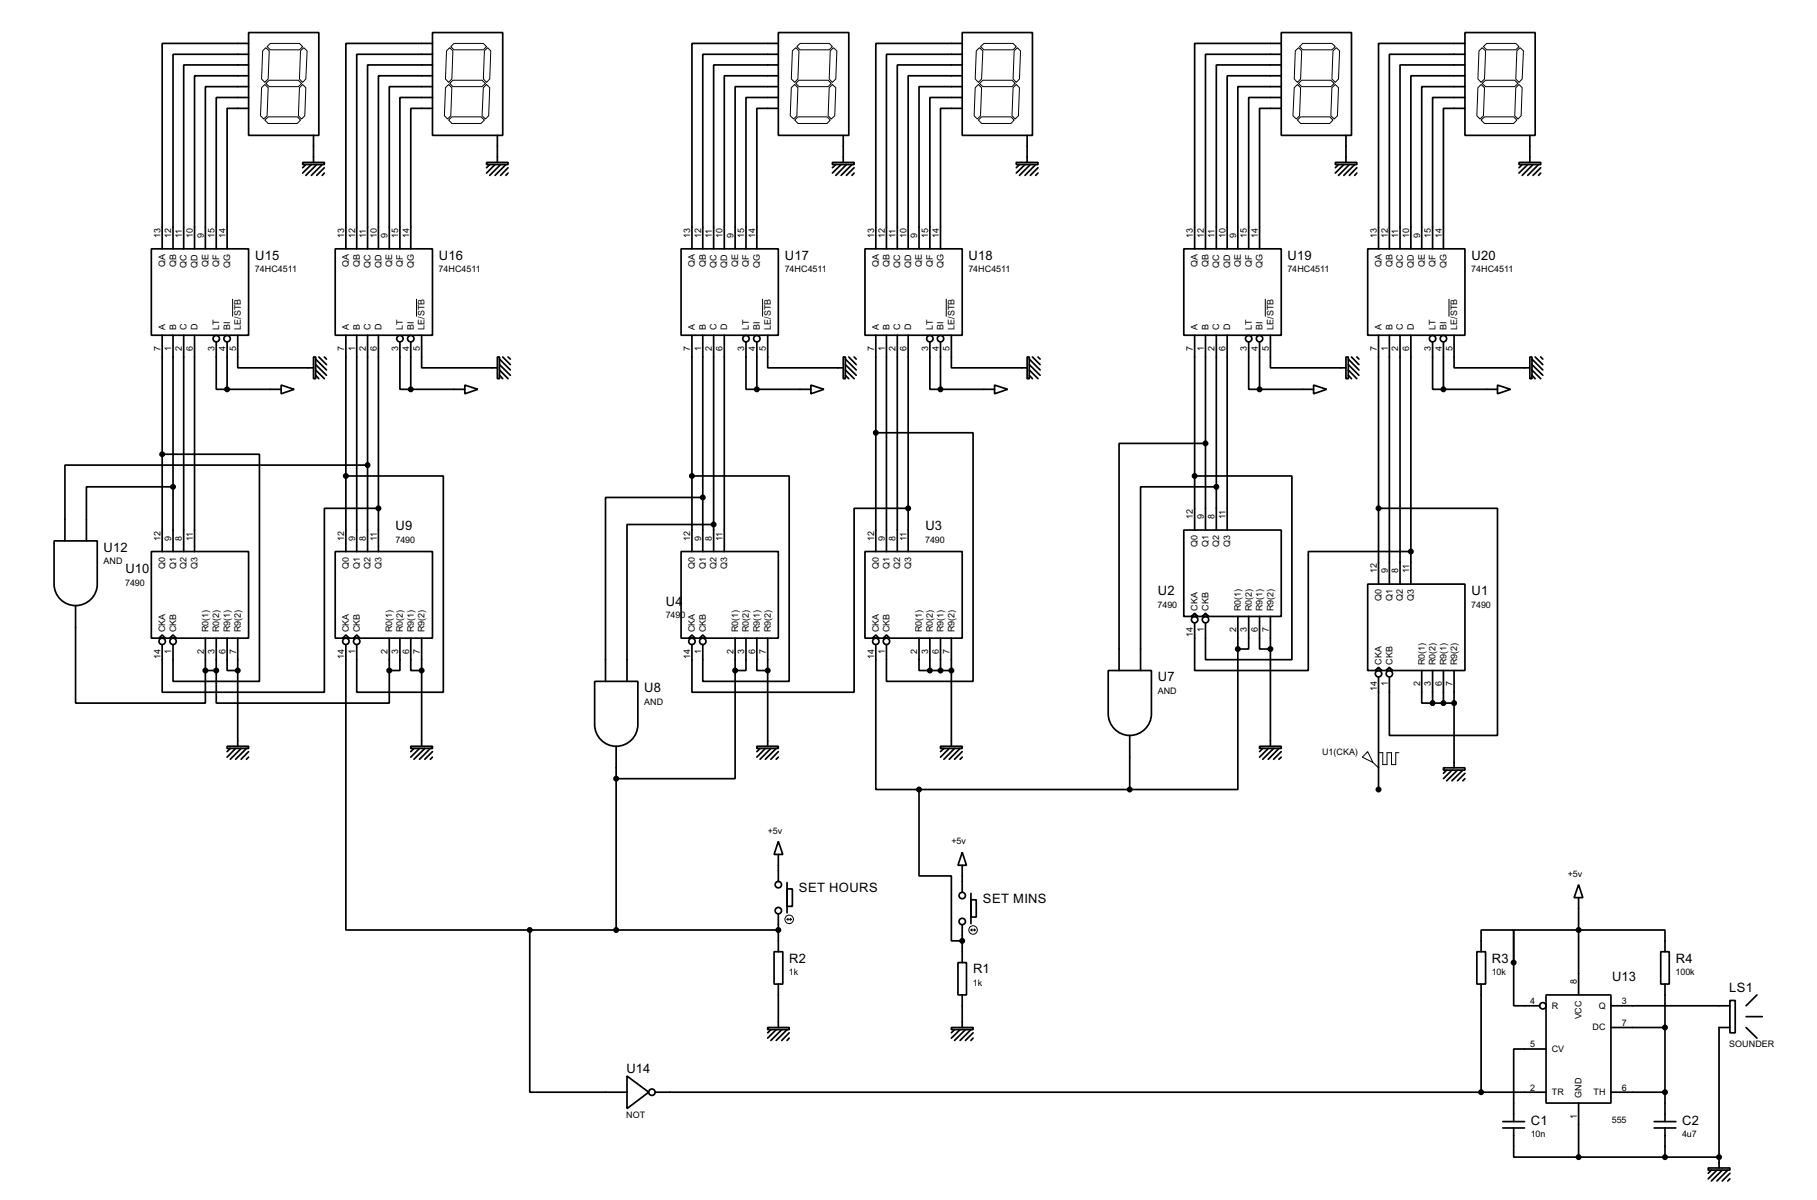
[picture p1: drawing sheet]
<svg xmlns="http://www.w3.org/2000/svg" width="427mm" height="282mm" viewBox="0 0 427 282" stroke-linecap="round" stroke-linejoin="round" font-family="sans-serif">
<g fill="none" stroke="#000" stroke-width=".4">
<path d="M58.4 7.7h16.5v24.1h-16.5zM58.4 10.2h-20.3v48.3M58.4 12.8h-17.7v45.7M58.4 15.3h-15.2v43.2M58.4 17.8h-12.7v40.7M101.6 7.7h16.5v24.1h-16.5zM101.6 10.2h-20.3v48.3M101.6 12.8h-17.8v45.7M101.6 15.3h-15.2v43.2M101.6 17.8h-12.7v40.7M182.9 7.7h16.5v24.1h-16.5zM182.9 10.2h-20.3v48.3"/>
<path d="M182.9 12.8h-17.8v45.7M182.9 15.3h-15.2v43.2M182.9 17.8h-12.7v40.7M226.1 7.7h16.5v24.1h-16.5zM226.1 10.2h-20.3v48.3M226.1 12.8h-17.8v45.7M226.1 15.3h-15.3v43.2M226.1 17.8h-12.7v40.7M301 7.7h16.5v24.1h-16.5zM301 10.2h-20.3v48.3M301 12.8h-17.8v45.7M301 15.3h-15.2v43.2"/>
<path d="M301 17.8h-12.7v40.7M344.2 7.7h16.5v24.1h-16.5zM344.2 10.2h-20.3v48.3M344.2 12.8h-17.8v45.7M344.2 15.3h-15.3v43.2M344.2 17.8h-12.7v40.7M58.4 20.4h-10.1v38.1M58.4 22.9h-7.6v35.6M58.4 25.5h-5v33M71.1 38.2h5.1v.5h-5.1zM71.9 38.7l-.8 .7M73.2 38.7l-2.1 2"/>
<path d="M73.7 31.8v6.4M74.4 38.7l-2.5 2.5M75.7 38.7l-2.5 2.5M76.2 39.4l-1.8 1.8M101.6 20.4h-10.1v38.1M101.6 22.9h-7.6v35.6M101.6 25.5h-5.1v33M114.3 38.2h5.1v.5h-5.1zM115.1 38.7l-.8 .7M116.3 38.7l-2 2M116.9 31.8v6.4M117.6 38.7l-2.5 2.5"/>
<path d="M118.9 38.7l-2.6 2.5M119.4 39.4l-1.8 1.8M182.9 20.4h-10.2v38.1M182.9 22.9h-7.6v35.6M182.9 25.5h-5.1v33M195.6 38.2h5.1v.5h-5.1zM196.4 38.7l-.8 .7M197.6 38.7l-2 2M198.1 31.8v6.4M198.9 38.7l-2.5 2.5M200.2 38.7l-2.6 2.5M200.7 39.4l-1.8 1.8"/>
<path d="M226.1 20.4h-10.2v38.1M226.1 22.9h-7.6v35.6M226.1 25.5h-5.1v33M238.8 38.2h5.1v.5h-5.1zM239.5 38.7l-.7 .7M240.8 38.7l-2 2M241.3 31.8v6.4M242.1 38.7l-2.6 2.5M243.3 38.7l-2.5 2.5M243.9 39.4l-1.8 1.8M301 20.4h-10.2v38.1M301 22.9h-7.6v35.6"/>
<path d="M301 25.5h-5.1v33M313.7 38.2h5.1v.5h-5.1zM314.5 38.7l-.8 .7M315.7 38.7l-2 2M316.2 31.8v6.4M317 38.7l-2.5 2.5M318.3 38.7l-2.6 2.5M318.8 39.4l-1.8 1.8M344.2 20.4h-10.2v38.1M344.2 22.9h-7.6v35.6M344.2 25.5h-5.1v33M356.9 38.2h5.1v.5h-5.1z"/>
<path d="M357.6 38.7l-.7 .7M358.9 38.7l-2 2M359.4 31.8v6.4M360.2 38.7l-2.6 2.5M361.5 38.7l-2.6 2.5M362 39.4l-1.8 1.8M35.6 58.5h22.8v20.3h-22.8zM76.2 40.7l-.5 .5M78.8 58.5h22.8v20.3h-22.8zM119.4 40.7l-.5 .5M160 58.5h22.9v20.3h-22.9zM200.7 40.7l-.5 .5"/>
<path d="M203.2 58.5h22.9v20.3h-22.9zM243.9 40.7l-.6 .5M278.1 58.5h22.9v20.3h-22.9zM318.8 40.7l-.5 .5M321.3 58.5h22.9v20.3h-22.9zM362 40.7l-.5 .5M38.1 78.8v50.8M40.7 78.8v50.8M43.2 78.8v50.8M45.7 78.8v50.8M55.9 78.8v7.6h17.8M81.3 78.8v50.8"/>
<path d="M83.8 78.8v50.8M86.4 78.8v50.8M88.9 78.8v50.8M99.1 78.8v7.6h17.8M162.6 78.8v50.8M165.1 78.8v50.8M167.7 78.8v50.8M170.2 78.8v50.8M180.4 78.8v7.6h17.7M205.8 78.8v50.8M208.3 78.8v50.8M210.8 78.8v50.8"/>
<path d="M213.4 78.8v50.8M223.5 78.8v7.6h17.8M280.7 78.8v45.7M283.2 78.8v45.7M285.8 78.8v45.7M288.3 78.8v45.7M298.5 78.8v7.6h17.7M323.9 78.8v58.4M326.4 78.8v58.4M328.9 78.8v58.4M331.5 78.8v58.4M341.6 78.8v7.6h17.8"/>
<path d="M50.8 80.3v11.2h2.6M53.4 91.5h12.7M53.4 80.3v11.2M66.1 90.5l3 1-3 1zM73.7 83.9h.5v5.1h-.5zM74.2 88.2l.7 .8M74.2 86.9l2 2.1M74.2 85.7l2.5 2.5M74.2 84.4l2.5 2.5M74.9 83.9l1.8 1.8M76.2 83.9l.5 .5M94 80.3v11.2h2.5"/>
<path d="M96.5 91.5h12.7M96.5 80.3v11.2M109.2 90.5l3.1 1-3.1 1zM116.9 83.9h.5v5.1h-.5zM117.4 88.2l.7 .8M117.4 86.9l2 2.1M117.4 85.7l2.5 2.5M117.4 84.4l2.5 2.5M118.1 83.9l1.8 1.8M119.4 83.9l.5 .5M175.3 80.3v11.2h2.5M177.8 91.5h12.7"/>
<path d="M177.8 80.3v11.2M190.5 90.5l3.1 1-3.1 1zM198.1 83.9h.5v5.1h-.5zM198.6 88.2l.8 .8M198.6 86.9l2.1 2.1M198.6 85.7l2.6 2.5M198.6 84.4l2.6 2.5M199.4 83.9l1.8 1.8M200.7 83.9l.5 .5M218.5 80.3v11.2h2.5M221 80.3v11.2M221 91.5h12.7"/>
<path d="M233.7 90.5l3 1-3 1zM241.3 83.9h.5v5.1h-.5zM241.8 88.2l.8 .8M241.8 86.9l2.1 2.1M241.8 85.7l2.6 2.5M241.8 84.4l2.6 2.5M242.6 83.9l1.8 1.8M243.9 83.9l.5 .5M293.4 80.3v11.2h2.5M295.9 91.5h12.7M295.9 80.3v11.2M308.6 90.5l3.1 1-3.1 1z"/>
<path d="M316.2 83.9h.6v5.1h-.6zM316.8 88.2l.7 .8M316.8 86.9l2 2.1M316.8 85.7l2.5 2.5M316.8 84.4l2.5 2.5M317.5 83.9l1.8 1.8M318.8 83.9l.5 .5M336.6 80.3v11.2h2.5M339.1 80.3v11.2M339.1 91.5h12.7M351.8 90.5l3.1 1-3.1 1zM359.4 83.9h.5v5.1h-.5z"/>
<path d="M359.9 88.2l.8 .8M359.9 86.9l2.1 2.1M359.9 85.7l2.6 2.5M359.9 84.4l2.6 2.5M360.7 83.9l1.8 1.8M362 83.9l.5 .5M38.1 106.7h22.9v53.4h-20.3v-8.7M40.7 114.4h-20.4v12.7M81.3 111.8h22.9v50.8h-20.4v-11.2M86.4 109.3h-71.1v17.8M88.9 119.4h-12.7v43.2h-38.1v-11.2M162.6 111.8h22.8v48.3h-20.3v-8.7"/>
<path d="M165.1 116.9h-22.8v43.2M205.8 101.7h22.8v58.4h-20.3v-8.7M213.4 119.4h-12.7v43.2h-38.1v-11.2M280.7 111.8h22.8v43.2h-20.3v-8.6M283.2 104.2h-20.3v53.3M285.8 114.4h-17.8v43.1M323.9 119.4h27.9v53.4h-25.4v-13.7M12.7 127.1h10.2v10.1a5.1 5.1 0 0 1-5.1 5.1 5.1 5.1 0 0 1-5.1-5.1zM35.6 129.6h22.8v20.3h-22.8zM78.8 129.6h22.8v20.3h-22.8zM160 129.6h22.9v20.3h-22.9zM167.7 123.2h-20.4v36.9"/>
<path d="M203.2 129.6h22.9v20.3h-22.9zM278.1 124.5h22.9v20.3h-22.9zM321.3 137.2h22.9v20.3h-22.9zM331.5 129.6h-24.1v27.9h-26.7v-11.1M17.8 142.3v22.9h30.5v-7.7M38.1 149.2l.8 .7h-1.5zM39.9 149.9l.8-.7 .7 .7zM48.3 157.5h2.5M48.3 149.9v7.6M50.8 157.5v7.7h40.7v-7.7M50.8 149.9v7.6M53.4 149.9v7.6h2.5"/>
<path d="M55.9 149.9v25.4M80.5 149.9l.8-.7 .8 .7zM81.3 151.4v67.1h43.2M83.8 149.2l.8 .7h-1.5zM91.5 149.9v7.6M94 149.9v7.6h-2.5M96.5 149.9v7.6h2.6M99.1 149.9v25.4M161.8 149.9l.8-.7 .7 .7zM164.4 149.9l.7-.7 .8 .7zM172.7 157.5v25.4h-27.9M172.7 149.9v7.6"/>
<path d="M175.3 149.9v7.6h-2.6M177.8 149.9v7.6h2.6M180.4 149.9v25.4M205 149.9l.8-.7 .7 .7zM205.8 151.4v34.1h10.1M207.5 149.9l.8-.7 .8 .7zM215.9 149.9v7.6h2.6M218.5 157.5h5M218.5 149.9v7.6M221 149.9v7.6M223.5 149.9v25.4M260.4 157.5h10.1v10.2a5.1 5.1 0 0 1-5.1 5.1 5.1 5.1 0 0 1-5-5.1z"/>
<path d="M280.7 144.1l.7 .7h-1.5zM283.2 144.1l.8 .7h-1.5zM290.8 152.5v33h-25.4M290.8 144.8v7.7M293.4 144.8v7.7h-2.6M295.9 144.8v7.7h2.6M298.5 144.8v30.5M323.1 157.5l.8-.7 .7 .7zM323.9 159.1v26.4M325.6 157.5l.8-.7 .8 .7zM334 157.5v7.7h2.6M336.6 157.5v7.7"/>
<path d="M339.1 157.5v7.7M341.6 157.5v22.9M53.4 175.3h5v.5h-5zM54.1 175.8l-.7 .8M55.4 175.8l-2 2.1M56.7 175.8l-2.6 2.6M57.9 175.8l-2.5 2.6M58.4 176.6l-1.7 1.8M58.4 177.9l-.5 .5M96.5 175.3h5.1v.5h-5.1zM97.3 175.8l-.8 .8M98.6 175.8l-2.1 2.1"/>
<path d="M99.8 175.8l-2.5 2.6M101.1 175.8l-2.5 2.6M101.6 176.6l-1.8 1.8M101.6 177.9l-.5 .5M139.7 160.1h10.2v10.1a5.1 5.1 0 0 1-5.1 5.1 5.1 5.1 0 0 1-5.1-5.1zM144.8 175.3v43.2M177.8 175.3h5.1v.5h-5.1zM178.6 175.8l-.8 .8M179.8 175.8l-2 2.1M181.1 175.8l-2.5 2.6M182.4 175.8l-2.6 2.6M182.9 176.6l-1.8 1.8"/>
<path d="M182.9 177.9l-.5 .5M221 175.3h5.1v.5h-5.1zM221.8 175.8l-.8 .8M223 175.8l-2 2.1M224.3 175.8l-2.5 2.6M225.6 175.8l-2.6 2.6M226.1 176.6l-1.8 1.8M226.1 177.9l-.5 .5M265.4 172.8v12.7M295.9 175.3h5.1v.5h-5.1zM296.7 175.8l-.8 .8M298 175.8l-2.1 2.1"/>
<path d="M299.2 175.8l-2.5 2.6M300.5 175.8l-2.5 2.6M301 176.6l-1.8 1.8M301 177.9l-.5 .5M336.6 165.2h5M182.9 197.7l1 3h-2zM215.9 185.5v20.3h7.6v15.2h2.6M215.9 185.5h49.5M339.1 180.4h5.1v.5h-5.1zM339.9 180.9l-.8 .8M341.1 180.9l-2 2M342.4 180.9l-2.5 2.5"/>
<path d="M343.7 180.9l-2.6 2.5M344.2 181.7l-1.8 1.7M344.2 182.9l-.5 .5M124.5 218.5v38.1h22.8M124.5 218.5h58.4M182.9 200.7v6.4M182.9 214.7v8.9M184.9 208.8h1.3v4.1h-1.3zM184.9 207.3v7.1M226.1 200.2l1 3.1h-2zM226.1 203.3v6.3M226.1 217.2v8.9"/>
<path d="M228.1 211.4h1.3v4h-1.3zM228.1 209.9v7.1M370.9 207.8l1 3.1h-2.1zM370.9 210.9v22.8M181.9 223.6h2v7.6h-2zM182.9 231.2v10.2M225.1 226.1h2v7.6h-2zM226.1 233.7v7.7M347 223.6h2v7.6h-2zM348 223.6v-5.1h7.6v7.6M348 231.2v25.4M355.6 226.1v10.2h6.1"/>
<path d="M363.2 233.7h15.3v25.4h-15.3zM378.5 236.3h27.9M390.2 223.6h2v7.6h-2zM391.2 223.6v-5.1h-35.6v7.6M391.2 231.2v32.3M406.4 235h1.3v7.6h-1.3zM410.2 238.8h3.8M412.8 233.7l-2.6 2.6M147.3 252.8l5.1 3.8-5.1 3.8zM153.9 256.6h209.3M180.4 241.4h5v.5h-5zM181.1 241.9l-.7 .7"/>
<path d="M182.4 241.9l-2 2M183.7 241.9l-2.6 2.5M184.9 241.9l-2.5 2.5M185.4 242.6l-1.7 1.8M185.4 243.9l-.5 .5M223.5 241.4h5.1v.5h-5.1zM224.3 241.9l-.8 .7M225.6 241.9l-2.1 2M226.8 241.9l-2.5 2.5M228.1 241.9l-2.5 2.5M228.6 242.6l-1.8 1.8M228.6 243.9l-.5 .5"/>
<path d="M363.2 246.4h-7.6v17.1M370.9 259.1v12.7M378.5 256.6h12.7M378.5 241.4h12.7M406.4 241.4h-2.5v33M410.2 241.4l2.6 2.5M353.1 265h5.1M353.1 263.5h5.1M355.6 265v6.8h15.3M370.9 271.8h33M388.6 265h5.1M388.6 263.5h5.1"/>
<path d="M391.2 265v6.8M401.3 274.4h5.1v.5h-5.1zM402.1 274.9l-.8 .7M403.4 274.9l-2.1 2M404.6 274.9l-2.5 2.5M405.9 274.9l-2.5 2.5M406.4 275.6l-1.8 1.8M406.4 276.9l-.5 .5"/>
<circle cx="50.8" cy="79.6" r=".75"/>
<circle cx="53.3" cy="79.6" r=".75"/>
<circle cx="93.9" cy="79.6" r=".75"/>
<circle cx="96.5" cy="79.6" r=".75"/>
<circle cx="175.2" cy="79.6" r=".75"/>
<circle cx="177.8" cy="79.6" r=".75"/>
<circle cx="218.4" cy="79.6" r=".75"/>
<circle cx="220.9" cy="79.6" r=".75"/>
<circle cx="293.3" cy="79.6" r=".75"/>
<circle cx="295.9" cy="79.6" r=".75"/>
<circle cx="336.5" cy="79.6" r=".75"/>
<circle cx="339.1" cy="79.6" r=".75"/>
<circle cx="38.1" cy="150.7" r=".75"/>
<circle cx="40.6" cy="150.7" r=".75"/>
<circle cx="81.2" cy="150.7" r=".75"/>
<circle cx="83.8" cy="150.7" r=".75"/>
<circle cx="162.5" cy="150.7" r=".75"/>
<circle cx="165.1" cy="150.7" r=".75"/>
<circle cx="205.7" cy="150.7" r=".75"/>
<circle cx="208.2" cy="150.7" r=".75"/>
<circle cx="280.6" cy="145.6" r=".75"/>
<circle cx="283.2" cy="145.6" r=".75"/>
<circle cx="323.8" cy="158.3" r=".75"/>
<circle cx="326.4" cy="158.3" r=".75"/>
<circle cx="182.8" cy="207.8" r=".75"/>
<circle cx="182.8" cy="213.9" r=".75"/>
<circle cx="226" cy="210.4" r=".75"/>
<circle cx="226" cy="216.5" r=".75"/>
<circle cx="362.4" cy="236.3" r=".75"/>
<circle cx="153.1" cy="256.6" r=".75"/>
</g>
<g fill="#000" stroke="#000" stroke-width=".4">
<circle cx="53.3" cy="91.5" r=".5"/>
<circle cx="96.5" cy="91.5" r=".5"/>
<circle cx="177.8" cy="91.5" r=".5"/>
<circle cx="220.9" cy="91.5" r=".5"/>
<circle cx="295.9" cy="91.5" r=".5"/>
<circle cx="339.1" cy="91.5" r=".5"/>
<circle cx="38.1" cy="106.7" r=".5"/>
<circle cx="40.6" cy="114.4" r=".5"/>
<circle cx="81.2" cy="111.8" r=".5"/>
<circle cx="86.3" cy="109.3" r=".5"/>
<circle cx="88.9" cy="119.4" r=".5"/>
<circle cx="162.5" cy="111.8" r=".5"/>
<circle cx="165.1" cy="116.9" r=".5"/>
<circle cx="205.7" cy="101.7" r=".5"/>
<circle cx="213.3" cy="119.4" r=".5"/>
<circle cx="280.6" cy="111.8" r=".5"/>
<circle cx="283.2" cy="104.2" r=".5"/>
<circle cx="285.7" cy="114.4" r=".5"/>
<circle cx="323.8" cy="119.4" r=".5"/>
<circle cx="167.6" cy="123.2" r=".5"/>
<circle cx="331.4" cy="129.6" r=".5"/>
<circle cx="48.2" cy="157.5" r=".5"/>
<circle cx="50.8" cy="157.5" r=".5"/>
<circle cx="55.8" cy="157.5" r=".5"/>
<circle cx="91.4" cy="157.5" r=".5"/>
<circle cx="99" cy="157.5" r=".5"/>
<circle cx="172.7" cy="157.5" r=".5"/>
<circle cx="180.3" cy="157.5" r=".5"/>
<circle cx="218.4" cy="157.5" r=".5"/>
<circle cx="220.9" cy="157.5" r=".5"/>
<circle cx="223.5" cy="157.5" r=".5"/>
<circle cx="290.8" cy="152.5" r=".5"/>
<circle cx="298.4" cy="152.5" r=".5"/>
<circle cx="336.5" cy="165.2" r=".5"/>
<circle cx="339.1" cy="165.2" r=".5"/>
<circle cx="341.6" cy="165.2" r=".5"/>
<circle cx="144.7" cy="182.9" r=".5"/>
<circle cx="215.9" cy="185.5" r=".5"/>
<circle cx="265.4" cy="185.5" r=".5"/>
<circle cx="323.8" cy="185.5" r=".5"/>
<circle cx="124.4" cy="218.5" r=".5"/>
<circle cx="144.7" cy="218.5" r=".5"/>
<circle cx="182.8" cy="218.5" r=".5"/>
<circle cx="370.8" cy="218.5" r=".5"/>
<circle cx="226" cy="221" r=".5"/>
<circle cx="355.6" cy="226.1" r=".5"/>
<circle cx="347.9" cy="256.6" r=".5"/>
<circle cx="391.1" cy="241.4" r=".5"/>
<circle cx="391.1" cy="256.6" r=".5"/>
<circle cx="370.8" cy="271.8" r=".5"/>
<circle cx="391.1" cy="271.8" r=".5"/>
<circle cx="403.8" cy="271.8" r=".5"/>
</g>
<g fill="none" stroke="#000" stroke-width=".23">
<path d="M61.7 12l.8-.8 .8 .8-.3 6.6-.8 .8-.7-.8zM62.5 19.6l.8-.7h6.8l.8 .7-.8 .8h-6.8zM62.8 11l.7-.8h6.9l.7 .8-.7 .7h-6.9zM70.6 12l.8-.8 .8 .8-.3 6.6-.8 .8-.7-.8zM104.9 12l.8-.8 .7 .8-.2 6.6-.8 .8-.7-.8zM105.7 19.6l.7-.7h6.9l.8 .7-.8 .8h-6.9zM105.9 11l.8-.8h6.9l.7 .8-.7 .7h-6.9zM113.8 12l.8-.8 .7 .8-.2 6.6-.8 .8-.7-.8zM186.2 12l.8-.8 .7 .8-.2 6.6-.8 .8-.8-.8zM187 19.6l.7-.7h6.9l.7 .7-.7 .8h-6.9zM188 10.2h6.8l.8 .8-.8 .7h-6.8l-.8-.7zM195.1 12l.7-.8 .8 .8-.2 6.6-.8 .8-.8-.8z"/>
<path d="M229.9 19.9l.7 .7-.2 6.6-.8 .8-.7-.8 .2-6.6zM230.1 19.6l.8-.7h6.9l.7 .7-.7 .8h-6.9zM230.1 11.2l.8 .8-.3 6.6-.7 .8-.8-.8 .3-6.6zM230.4 11l.8-.8h6.8l.8 .8-.8 .7h-6.8zM238.3 12l.7-.8 .8 .8-.3 6.6-.7 .8-.8-.8zM304.3 12l.8-.8 .7 .8-.2 6.6-.8 .8-.7-.8zM305.1 19.6l.7-.7h6.9l.8 .7-.8 .8h-6.9zM305.3 11l.8-.8h6.8l.8 .8-.8 .7h-6.8zM313.2 12l.8-.8 .7 .8-.2 6.6-.8 .8-.8-.8zM347.5 12l.7-.8 .8 .8-.2 6.6-.8 .8-.8-.8zM348.2 19.6l.8-.7h6.9l.7 .7-.7 .8h-6.9zM348.5 11l.8-.8h6.8l.8 .8-.8 .7h-6.8z"/>
<path d="M356.4 12l.7-.8 .8 .8-.3 6.6-.7 .8-.8-.8zM61.5 20.6l.7-.7 .8 .7-.2 6.6-.8 .8-.8-.8zM62.2 28.2l.8-.7h6.9l.7 .7-.7 .8h-6.9zM70.4 20.6l.7-.7 .8 .7-.3 6.6-.7 .8-.8-.8zM104.7 20.6l.7-.7 .8 .7-.3 6.6-.7 .8-.8-.8zM105.4 28.2l.8-.7h6.8l.8 .7-.8 .8h-6.8zM113.6 20.6l.7-.7 .8 .7-.3 6.6-.7 .8-.8-.8zM185.9 20.6l.8-.7 .8 .7-.3 6.6-.7 .8-.8-.8zM186.7 28.2l.8-.7h6.8l.8 .7-.8 .8h-6.8zM194.8 20.6l.8-.7 .8 .7-.3 6.6-.8 .8-.7-.8zM229.9 28.2l.7-.7h6.9l.8 .7-.8 .8h-6.9zM238 20.6l.8-.7 .7 .7-.2 6.6-.8 .8-.7-.8z"/>
<path d="M304.1 20.6l.7-.7 .8 .7-.3 6.6-.7 .8-.8-.8zM304.8 28.2l.8-.7h6.8l.8 .7-.8 .8h-6.8zM312.9 20.6l.8-.7 .8 .7-.3 6.6-.7 .8-.8-.8zM347.2 20.6l.8-.7 .8 .7-.3 6.6-.8 .8-.7-.8zM348 28.2l.8-.7h6.8l.8 .7-.8 .8h-6.8zM356.1 20.6l.8-.7 .7 .7-.2 6.6-.8 .8-.7-.8zM54.7 70.2v4.2M97.9 70.2v4.2M179.2 70.2v4.1M222.3 70.2v4.2M297.3 70.2v4.1M340.4 70.2v4.1"/>
<path d="M321.3 176.6l1.3 2.5-2.5-1.2zM322.6 179.1l1.3 1.3M323.9 176.8h1v2.8h1v-2.8h1v2.8h1v-2.8h.8M184.9 216h1M184.9 216l.3 .2M185.2 215.7l-.3 .3M185.7 215.7l.2 .3M185.9 216l-.2 .2M228.1 218.5h1M228.1 218.5l.3 .2M228.4 218.2l-.3 .3M228.9 218.2l.2 .3"/>
<path d="M229.1 218.5l-.2 .2"/>
<circle cx="185.4" cy="216" r="1"/>
<circle cx="228.6" cy="218.5" r="1"/>
</g>
<g font-size="3.4">
<text x="60" y="61">U15</text>
<text x="103.1" y="61">U16</text>
<text x="184.4" y="61">U17</text>
<text x="227.6" y="61">U18</text>
<text x="302.5" y="61">U19</text>
<text x="345.7" y="61">U20</text>
<text x="93" y="124.5">U9</text>
<text x="217.4" y="124.5">U3</text>
<text x="24.4" y="129.6">U12</text>
<text x="29.5" y="134.7">U10</text>
<text x="156.5" y="142.3">U4</text>
<text x="272" y="139.8">U2</text>
<text x="345.7" y="139.8">U1</text>
<text x="272" y="160.1">U7</text>
<text x="151.4" y="162.6">U8</text>
<text x="187.7" y="209.6">SET HOURS</text>
<text x="230.9" y="212.2">SET MINS</text>
<text x="185.4" y="226.1">R2</text>
<text x="350.5" y="226.1">R3</text>
<text x="393.7" y="226.1">R4</text>
<text x="228.6" y="228.7">R1</text>
<text x="378.7" y="230.4">U13</text>
<text x="406.3" y="232.9">LS1</text>
<text x="147.2" y="252">U14</text>
<text x="359.7" y="264.2">C1</text>
<text x="395.2" y="264.2">C2</text>
</g>
<g font-size="2.4">
<text x="37.7" y="55.9" transform="rotate(-90 37.7 55.9)">13</text>
<text x="40.3" y="55.9" transform="rotate(-90 40.3 55.9)">12</text>
<text x="42.8" y="55.9" transform="rotate(-90 42.8 55.9)">11</text>
<text x="45.3" y="55.9" transform="rotate(-90 45.3 55.9)">10</text>
<text x="47.9" y="55.9" transform="rotate(-90 47.9 55.9)">9</text>
<text x="50.4" y="55.9" transform="rotate(-90 50.4 55.9)">15</text>
<text x="52.9" y="55.9" transform="rotate(-90 52.9 55.9)">14</text>
<text x="80.9" y="55.9" transform="rotate(-90 80.9 55.9)">13</text>
<text x="83.4" y="55.9" transform="rotate(-90 83.4 55.9)">12</text>
<text x="86" y="55.9" transform="rotate(-90 86 55.9)">11</text>
<text x="88.5" y="55.9" transform="rotate(-90 88.5 55.9)">10</text>
<text x="91" y="55.9" transform="rotate(-90 91 55.9)">9</text>
<text x="93.5" y="55.9" transform="rotate(-90 93.5 55.9)">15</text>
<text x="96.1" y="55.9" transform="rotate(-90 96.1 55.9)">14</text>
<text x="162.2" y="55.9" transform="rotate(-90 162.2 55.9)">13</text>
<text x="164.7" y="55.9" transform="rotate(-90 164.7 55.9)">12</text>
<text x="167.3" y="55.9" transform="rotate(-90 167.3 55.9)">11</text>
<text x="169.8" y="55.9" transform="rotate(-90 169.8 55.9)">10</text>
<text x="172.3" y="55.9" transform="rotate(-90 172.3 55.9)">9</text>
<text x="174.9" y="55.9" transform="rotate(-90 174.9 55.9)">15</text>
<text x="177.4" y="55.9" transform="rotate(-90 177.4 55.9)">14</text>
<text x="205.3" y="55.9" transform="rotate(-90 205.3 55.9)">13</text>
<text x="207.9" y="55.9" transform="rotate(-90 207.9 55.9)">12</text>
<text x="210.4" y="55.9" transform="rotate(-90 210.4 55.9)">11</text>
<text x="213" y="55.9" transform="rotate(-90 213 55.9)">10</text>
<text x="215.5" y="55.9" transform="rotate(-90 215.5 55.9)">9</text>
<text x="218" y="55.9" transform="rotate(-90 218 55.9)">15</text>
<text x="220.6" y="55.9" transform="rotate(-90 220.6 55.9)">14</text>
<text x="280.2" y="55.9" transform="rotate(-90 280.2 55.9)">13</text>
<text x="282.8" y="55.9" transform="rotate(-90 282.8 55.9)">12</text>
<text x="285.4" y="55.9" transform="rotate(-90 285.4 55.9)">11</text>
<text x="287.9" y="55.9" transform="rotate(-90 287.9 55.9)">10</text>
<text x="290.4" y="55.9" transform="rotate(-90 290.4 55.9)">9</text>
<text x="292.9" y="55.9" transform="rotate(-90 292.9 55.9)">15</text>
<text x="295.5" y="55.9" transform="rotate(-90 295.5 55.9)">14</text>
<text x="323.5" y="55.9" transform="rotate(-90 323.5 55.9)">13</text>
<text x="326" y="55.9" transform="rotate(-90 326 55.9)">12</text>
<text x="328.5" y="55.9" transform="rotate(-90 328.5 55.9)">11</text>
<text x="331.1" y="55.9" transform="rotate(-90 331.1 55.9)">10</text>
<text x="333.6" y="55.9" transform="rotate(-90 333.6 55.9)">9</text>
<text x="336.2" y="55.9" transform="rotate(-90 336.2 55.9)">15</text>
<text x="338.7" y="55.9" transform="rotate(-90 338.7 55.9)">14</text>
<text x="38.8" y="62.7" transform="rotate(-90 38.8 62.7)">QA</text>
<text x="41.4" y="62.7" transform="rotate(-90 41.4 62.7)">QB</text>
<text x="43.9" y="62.9" transform="rotate(-90 43.9 62.9)">QC</text>
<text x="46.4" y="62.9" transform="rotate(-90 46.4 62.9)">QD</text>
<text x="49" y="62.7" transform="rotate(-90 49 62.7)">QE</text>
<text x="51.5" y="62.6" transform="rotate(-90 51.5 62.6)">QF</text>
<text x="54.1" y="63" transform="rotate(-90 54.1 63)">QG</text>
<text x="59.9" y="64">74HC4511</text>
<text x="82" y="62.7" transform="rotate(-90 82 62.7)">QA</text>
<text x="84.5" y="62.7" transform="rotate(-90 84.5 62.7)">QB</text>
<text x="87.1" y="62.9" transform="rotate(-90 87.1 62.9)">QC</text>
<text x="89.6" y="62.9" transform="rotate(-90 89.6 62.9)">QD</text>
<text x="92.2" y="62.7" transform="rotate(-90 92.2 62.7)">QE</text>
<text x="94.7" y="62.6" transform="rotate(-90 94.7 62.6)">QF</text>
<text x="97.2" y="63" transform="rotate(-90 97.2 63)">QG</text>
<text x="103.1" y="64">74HC4511</text>
<text x="163.3" y="62.7" transform="rotate(-90 163.3 62.7)">QA</text>
<text x="165.8" y="62.7" transform="rotate(-90 165.8 62.7)">QB</text>
<text x="168.4" y="62.9" transform="rotate(-90 168.4 62.9)">QC</text>
<text x="170.9" y="62.9" transform="rotate(-90 170.9 62.9)">QD</text>
<text x="173.4" y="62.7" transform="rotate(-90 173.4 62.7)">QE</text>
<text x="176" y="62.6" transform="rotate(-90 176 62.6)">QF</text>
<text x="178.5" y="63" transform="rotate(-90 178.5 63)">QG</text>
<text x="184.4" y="64">74HC4511</text>
<text x="206.5" y="62.7" transform="rotate(-90 206.5 62.7)">QA</text>
<text x="209" y="62.7" transform="rotate(-90 209 62.7)">QB</text>
<text x="211.5" y="62.9" transform="rotate(-90 211.5 62.9)">QC</text>
<text x="214.1" y="62.9" transform="rotate(-90 214.1 62.9)">QD</text>
<text x="216.6" y="62.7" transform="rotate(-90 216.6 62.7)">QE</text>
<text x="219.2" y="62.6" transform="rotate(-90 219.2 62.6)">QF</text>
<text x="221.7" y="63" transform="rotate(-90 221.7 63)">QG</text>
<text x="227.5" y="64">74HC4511</text>
<text x="281.4" y="62.7" transform="rotate(-90 281.4 62.7)">QA</text>
<text x="283.9" y="62.7" transform="rotate(-90 283.9 62.7)">QB</text>
<text x="286.5" y="62.9" transform="rotate(-90 286.5 62.9)">QC</text>
<text x="289" y="62.9" transform="rotate(-90 289 62.9)">QD</text>
<text x="291.5" y="62.7" transform="rotate(-90 291.5 62.7)">QE</text>
<text x="294.1" y="62.6" transform="rotate(-90 294.1 62.6)">QF</text>
<text x="296.6" y="63" transform="rotate(-90 296.6 63)">QG</text>
<text x="302.5" y="64">74HC4511</text>
<text x="324.6" y="62.7" transform="rotate(-90 324.6 62.7)">QA</text>
<text x="327.1" y="62.7" transform="rotate(-90 327.1 62.7)">QB</text>
<text x="329.6" y="62.9" transform="rotate(-90 329.6 62.9)">QC</text>
<text x="332.2" y="62.9" transform="rotate(-90 332.2 62.9)">QD</text>
<text x="334.7" y="62.7" transform="rotate(-90 334.7 62.7)">QE</text>
<text x="337.3" y="62.6" transform="rotate(-90 337.3 62.6)">QF</text>
<text x="339.8" y="63" transform="rotate(-90 339.8 63)">QG</text>
<text x="345.7" y="64">74HC4511</text>
<text x="38.8" y="77.5" transform="rotate(-90 38.8 77.5)">A</text>
<text x="41.4" y="77.5" transform="rotate(-90 41.4 77.5)">B</text>
<text x="43.8" y="77.5" transform="rotate(-90 43.8 77.5)">C</text>
<text x="46.4" y="77.5" transform="rotate(-90 46.4 77.5)">D</text>
<text x="51.5" y="77.5" transform="rotate(-90 51.5 77.5)">LT</text>
<text x="54.1" y="77.5" transform="rotate(-90 54.1 77.5)">BI</text>
<text x="56.5" y="77.5" transform="rotate(-90 56.5 77.5)">LE/STB</text>
<text x="82" y="77.5" transform="rotate(-90 82 77.5)">A</text>
<text x="84.5" y="77.5" transform="rotate(-90 84.5 77.5)">B</text>
<text x="87" y="77.5" transform="rotate(-90 87 77.5)">C</text>
<text x="89.6" y="77.5" transform="rotate(-90 89.6 77.5)">D</text>
<text x="94.7" y="77.5" transform="rotate(-90 94.7 77.5)">LT</text>
<text x="97.2" y="77.5" transform="rotate(-90 97.2 77.5)">BI</text>
<text x="99.8" y="77.5" transform="rotate(-90 99.8 77.5)">LE/STB</text>
<text x="163.3" y="77.5" transform="rotate(-90 163.3 77.5)">A</text>
<text x="165.8" y="77.5" transform="rotate(-90 165.8 77.5)">B</text>
<text x="168.3" y="77.5" transform="rotate(-90 168.3 77.5)">C</text>
<text x="170.9" y="77.5" transform="rotate(-90 170.9 77.5)">D</text>
<text x="176" y="77.5" transform="rotate(-90 176 77.5)">LT</text>
<text x="178.5" y="77.5" transform="rotate(-90 178.5 77.5)">BI</text>
<text x="181.1" y="77.5" transform="rotate(-90 181.1 77.5)">LE/STB</text>
<text x="206.5" y="77.5" transform="rotate(-90 206.5 77.5)">A</text>
<text x="209" y="77.5" transform="rotate(-90 209 77.5)">B</text>
<text x="211.5" y="77.5" transform="rotate(-90 211.5 77.5)">C</text>
<text x="214.1" y="77.5" transform="rotate(-90 214.1 77.5)">D</text>
<text x="219.2" y="77.5" transform="rotate(-90 219.2 77.5)">LT</text>
<text x="221.7" y="77.5" transform="rotate(-90 221.7 77.5)">BI</text>
<text x="224.2" y="77.5" transform="rotate(-90 224.2 77.5)">LE/STB</text>
<text x="281.4" y="77.5" transform="rotate(-90 281.4 77.5)">A</text>
<text x="283.9" y="77.5" transform="rotate(-90 283.9 77.5)">B</text>
<text x="286.5" y="77.5" transform="rotate(-90 286.5 77.5)">C</text>
<text x="289" y="77.5" transform="rotate(-90 289 77.5)">D</text>
<text x="294.1" y="77.5" transform="rotate(-90 294.1 77.5)">LT</text>
<text x="296.6" y="77.5" transform="rotate(-90 296.6 77.5)">BI</text>
<text x="299.2" y="77.5" transform="rotate(-90 299.2 77.5)">LE/STB</text>
<text x="324.6" y="77.5" transform="rotate(-90 324.6 77.5)">A</text>
<text x="327.1" y="77.5" transform="rotate(-90 327.1 77.5)">B</text>
<text x="329.6" y="77.5" transform="rotate(-90 329.6 77.5)">C</text>
<text x="332.2" y="77.5" transform="rotate(-90 332.2 77.5)">D</text>
<text x="337.3" y="77.5" transform="rotate(-90 337.3 77.5)">LT</text>
<text x="339.8" y="77.5" transform="rotate(-90 339.8 77.5)">BI</text>
<text x="342.3" y="77.5" transform="rotate(-90 342.3 77.5)">LE/STB</text>
<text x="37.7" y="82.5" transform="rotate(-90 37.7 82.5)">7</text>
<text x="40.3" y="82.5" transform="rotate(-90 40.3 82.5)">1</text>
<text x="42.8" y="82.5" transform="rotate(-90 42.8 82.5)">2</text>
<text x="45.3" y="82.5" transform="rotate(-90 45.3 82.5)">6</text>
<text x="50.4" y="82.5" transform="rotate(-90 50.4 82.5)">3</text>
<text x="53" y="82.5" transform="rotate(-90 53 82.5)">4</text>
<text x="55.5" y="82.5" transform="rotate(-90 55.5 82.5)">5</text>
<text x="80.9" y="82.5" transform="rotate(-90 80.9 82.5)">7</text>
<text x="83.4" y="82.5" transform="rotate(-90 83.4 82.5)">1</text>
<text x="86" y="82.5" transform="rotate(-90 86 82.5)">2</text>
<text x="88.5" y="82.5" transform="rotate(-90 88.5 82.5)">6</text>
<text x="93.6" y="82.5" transform="rotate(-90 93.6 82.5)">3</text>
<text x="96.1" y="82.5" transform="rotate(-90 96.1 82.5)">4</text>
<text x="98.7" y="82.5" transform="rotate(-90 98.7 82.5)">5</text>
<text x="162.2" y="82.5" transform="rotate(-90 162.2 82.5)">7</text>
<text x="164.7" y="82.5" transform="rotate(-90 164.7 82.5)">1</text>
<text x="167.3" y="82.5" transform="rotate(-90 167.3 82.5)">2</text>
<text x="169.8" y="82.5" transform="rotate(-90 169.8 82.5)">6</text>
<text x="174.9" y="82.5" transform="rotate(-90 174.9 82.5)">3</text>
<text x="177.4" y="82.5" transform="rotate(-90 177.4 82.5)">4</text>
<text x="180" y="82.5" transform="rotate(-90 180 82.5)">5</text>
<text x="205.3" y="82.4" transform="rotate(-90 205.3 82.4)">7</text>
<text x="207.9" y="82.5" transform="rotate(-90 207.9 82.5)">1</text>
<text x="210.4" y="82.5" transform="rotate(-90 210.4 82.5)">2</text>
<text x="213" y="82.5" transform="rotate(-90 213 82.5)">6</text>
<text x="218" y="82.4" transform="rotate(-90 218 82.4)">3</text>
<text x="220.6" y="82.5" transform="rotate(-90 220.6 82.5)">4</text>
<text x="223.1" y="82.5" transform="rotate(-90 223.1 82.5)">5</text>
<text x="280.3" y="82.4" transform="rotate(-90 280.3 82.4)">7</text>
<text x="282.8" y="82.5" transform="rotate(-90 282.8 82.5)">1</text>
<text x="285.4" y="82.5" transform="rotate(-90 285.4 82.5)">2</text>
<text x="287.9" y="82.4" transform="rotate(-90 287.9 82.4)">6</text>
<text x="293" y="82.4" transform="rotate(-90 293 82.4)">3</text>
<text x="295.5" y="82.5" transform="rotate(-90 295.5 82.5)">4</text>
<text x="298.1" y="82.5" transform="rotate(-90 298.1 82.5)">5</text>
<text x="323.5" y="82.5" transform="rotate(-90 323.5 82.5)">7</text>
<text x="326" y="82.4" transform="rotate(-90 326 82.4)">1</text>
<text x="328.5" y="82.5" transform="rotate(-90 328.5 82.5)">2</text>
<text x="331.1" y="82.5" transform="rotate(-90 331.1 82.5)">6</text>
<text x="336.2" y="82.5" transform="rotate(-90 336.2 82.5)">3</text>
<text x="338.7" y="82.4" transform="rotate(-90 338.7 82.4)">4</text>
<text x="341.2" y="82.5" transform="rotate(-90 341.2 82.5)">5</text>
<text x="280.3" y="122" transform="rotate(-90 280.3 122)">12</text>
<text x="282.8" y="122" transform="rotate(-90 282.8 122)">9</text>
<text x="285.4" y="122" transform="rotate(-90 285.4 122)">8</text>
<text x="287.9" y="121.9" transform="rotate(-90 287.9 121.9)">11</text>
<text x="37.7" y="127.1" transform="rotate(-90 37.7 127.1)">12</text>
<text x="40.3" y="127.1" transform="rotate(-90 40.3 127.1)">9</text>
<text x="42.8" y="127" transform="rotate(-90 42.8 127)">8</text>
<text x="45.3" y="127.1" transform="rotate(-90 45.3 127.1)">11</text>
<text x="80.9" y="127.1" transform="rotate(-90 80.9 127.1)">12</text>
<text x="83.4" y="127.1" transform="rotate(-90 83.4 127.1)">9</text>
<text x="86" y="127" transform="rotate(-90 86 127)">8</text>
<text x="88.5" y="127" transform="rotate(-90 88.5 127)">11</text>
<text x="92.9" y="127.5">7490</text>
<text x="162.2" y="127" transform="rotate(-90 162.2 127)">12</text>
<text x="164.7" y="127.1" transform="rotate(-90 164.7 127.1)">9</text>
<text x="167.3" y="127.1" transform="rotate(-90 167.3 127.1)">8</text>
<text x="169.8" y="127.1" transform="rotate(-90 169.8 127.1)">11</text>
<text x="205.4" y="127" transform="rotate(-90 205.4 127)">12</text>
<text x="207.9" y="127" transform="rotate(-90 207.9 127)">9</text>
<text x="210.4" y="127" transform="rotate(-90 210.4 127)">8</text>
<text x="213" y="127.1" transform="rotate(-90 213 127.1)">11</text>
<text x="217.4" y="127.5">7490</text>
<text x="281.4" y="128.5" transform="rotate(-90 281.4 128.5)">Q0</text>
<text x="283.9" y="128.5" transform="rotate(-90 283.9 128.5)">Q1</text>
<text x="286.5" y="128.5" transform="rotate(-90 286.5 128.5)">Q2</text>
<text x="289" y="128.5" transform="rotate(-90 289 128.5)">Q3</text>
<text x="24.3" y="132.6">AND</text>
<text x="29.4" y="137.6">7490</text>
<text x="38.8" y="133.6" transform="rotate(-90 38.8 133.6)">Q0</text>
<text x="41.3" y="133.6" transform="rotate(-90 41.3 133.6)">Q1</text>
<text x="43.8" y="133.6" transform="rotate(-90 43.8 133.6)">Q2</text>
<text x="46.4" y="133.6" transform="rotate(-90 46.4 133.6)">Q3</text>
<text x="81.9" y="133.6" transform="rotate(-90 81.9 133.6)">Q0</text>
<text x="84.5" y="133.6" transform="rotate(-90 84.5 133.6)">Q1</text>
<text x="87" y="133.6" transform="rotate(-90 87 133.6)">Q2</text>
<text x="89.6" y="133.6" transform="rotate(-90 89.6 133.6)">Q3</text>
<text x="163.3" y="133.6" transform="rotate(-90 163.3 133.6)">Q0</text>
<text x="165.8" y="133.6" transform="rotate(-90 165.8 133.6)">Q1</text>
<text x="168.4" y="133.6" transform="rotate(-90 168.4 133.6)">Q2</text>
<text x="170.9" y="133.6" transform="rotate(-90 170.9 133.6)">Q3</text>
<text x="206.5" y="133.6" transform="rotate(-90 206.5 133.6)">Q0</text>
<text x="208.9" y="133.6" transform="rotate(-90 208.9 133.6)">Q1</text>
<text x="211.5" y="133.6" transform="rotate(-90 211.5 133.6)">Q2</text>
<text x="214.1" y="133.6" transform="rotate(-90 214.1 133.6)">Q3</text>
<text x="323.5" y="134.7" transform="rotate(-90 323.5 134.7)">12</text>
<text x="326" y="134.6" transform="rotate(-90 326 134.6)">9</text>
<text x="328.5" y="134.7" transform="rotate(-90 328.5 134.7)">8</text>
<text x="331.1" y="134.7" transform="rotate(-90 331.1 134.7)">11</text>
<text x="272" y="142.7">7490</text>
<text x="281.4" y="143.5" transform="rotate(-90 281.4 143.5)">CKA</text>
<text x="283.9" y="143.5" transform="rotate(-90 283.9 143.5)">CKB</text>
<text x="291.5" y="143.5" transform="rotate(-90 291.5 143.5)">R0(1)</text>
<text x="294.1" y="143.5" transform="rotate(-90 294.1 143.5)">R0(2)</text>
<text x="296.6" y="143.5" transform="rotate(-90 296.6 143.5)">R9(1)</text>
<text x="299.2" y="143.5" transform="rotate(-90 299.2 143.5)">R9(2)</text>
<text x="324.6" y="141.2" transform="rotate(-90 324.6 141.2)">Q0</text>
<text x="327.1" y="141.2" transform="rotate(-90 327.1 141.2)">Q1</text>
<text x="329.6" y="141.2" transform="rotate(-90 329.6 141.2)">Q2</text>
<text x="332.2" y="141.2" transform="rotate(-90 332.2 141.2)">Q3</text>
<text x="345.7" y="142.7">7490</text>
<text x="38.8" y="148.6" transform="rotate(-90 38.8 148.6)">CKA</text>
<text x="41.3" y="148.6" transform="rotate(-90 41.3 148.6)">CKB</text>
<text x="49" y="148.6" transform="rotate(-90 49 148.6)">R0(1)</text>
<text x="51.5" y="148.6" transform="rotate(-90 51.5 148.6)">R0(2)</text>
<text x="54.1" y="148.6" transform="rotate(-90 54.1 148.6)">R9(1)</text>
<text x="56.6" y="148.6" transform="rotate(-90 56.6 148.6)">R9(2)</text>
<text x="82" y="148.6" transform="rotate(-90 82 148.6)">CKA</text>
<text x="84.5" y="148.6" transform="rotate(-90 84.5 148.6)">CKB</text>
<text x="92.1" y="148.6" transform="rotate(-90 92.1 148.6)">R0(1)</text>
<text x="94.7" y="148.6" transform="rotate(-90 94.7 148.6)">R0(2)</text>
<text x="97.2" y="148.6" transform="rotate(-90 97.2 148.6)">R9(1)</text>
<text x="99.8" y="148.6" transform="rotate(-90 99.8 148.6)">R9(2)</text>
<text x="156.4" y="145.3">7490</text>
<text x="163.3" y="148.6" transform="rotate(-90 163.3 148.6)">CKA</text>
<text x="165.8" y="148.6" transform="rotate(-90 165.8 148.6)">CKB</text>
<text x="173.4" y="148.6" transform="rotate(-90 173.4 148.6)">R0(1)</text>
<text x="176" y="148.6" transform="rotate(-90 176 148.6)">R0(2)</text>
<text x="178.5" y="148.6" transform="rotate(-90 178.5 148.6)">R9(1)</text>
<text x="181.1" y="148.6" transform="rotate(-90 181.1 148.6)">R9(2)</text>
<text x="206.5" y="148.6" transform="rotate(-90 206.5 148.6)">CKA</text>
<text x="209" y="148.6" transform="rotate(-90 209 148.6)">CKB</text>
<text x="216.6" y="148.6" transform="rotate(-90 216.6 148.6)">R0(1)</text>
<text x="219.2" y="148.6" transform="rotate(-90 219.2 148.6)">R0(2)</text>
<text x="221.7" y="148.6" transform="rotate(-90 221.7 148.6)">R9(1)</text>
<text x="224.2" y="148.6" transform="rotate(-90 224.2 148.6)">R9(2)</text>
<text x="280.3" y="149.7" transform="rotate(-90 280.3 149.7)">14</text>
<text x="282.8" y="148.5" transform="rotate(-90 282.8 148.5)">1</text>
<text x="290.4" y="148.5" transform="rotate(-90 290.4 148.5)">2</text>
<text x="293" y="148.5" transform="rotate(-90 293 148.5)">3</text>
<text x="295.5" y="148.5" transform="rotate(-90 295.5 148.5)">6</text>
<text x="298.1" y="148.5" transform="rotate(-90 298.1 148.5)">7</text>
<text x="37.7" y="154.8" transform="rotate(-90 37.7 154.8)">14</text>
<text x="40.3" y="153.6" transform="rotate(-90 40.3 153.6)">1</text>
<text x="47.9" y="153.6" transform="rotate(-90 47.9 153.6)">2</text>
<text x="50.4" y="153.6" transform="rotate(-90 50.4 153.6)">3</text>
<text x="53" y="153.6" transform="rotate(-90 53 153.6)">6</text>
<text x="55.5" y="153.6" transform="rotate(-90 55.5 153.6)">7</text>
<text x="80.9" y="154.8" transform="rotate(-90 80.9 154.8)">14</text>
<text x="83.4" y="153.6" transform="rotate(-90 83.4 153.6)">1</text>
<text x="91.1" y="153.6" transform="rotate(-90 91.1 153.6)">2</text>
<text x="93.6" y="153.6" transform="rotate(-90 93.6 153.6)">3</text>
<text x="96.1" y="153.6" transform="rotate(-90 96.1 153.6)">6</text>
<text x="98.7" y="153.6" transform="rotate(-90 98.7 153.6)">7</text>
<text x="162.2" y="154.8" transform="rotate(-90 162.2 154.8)">14</text>
<text x="164.7" y="153.6" transform="rotate(-90 164.7 153.6)">1</text>
<text x="172.3" y="153.6" transform="rotate(-90 172.3 153.6)">2</text>
<text x="174.9" y="153.6" transform="rotate(-90 174.9 153.6)">3</text>
<text x="177.4" y="153.6" transform="rotate(-90 177.4 153.6)">6</text>
<text x="180" y="153.6" transform="rotate(-90 180 153.6)">7</text>
<text x="205.3" y="154.8" transform="rotate(-90 205.3 154.8)">14</text>
<text x="207.9" y="153.6" transform="rotate(-90 207.9 153.6)">1</text>
<text x="215.5" y="153.6" transform="rotate(-90 215.5 153.6)">2</text>
<text x="218.1" y="153.6" transform="rotate(-90 218.1 153.6)">3</text>
<text x="220.6" y="153.6" transform="rotate(-90 220.6 153.6)">6</text>
<text x="223.1" y="153.6" transform="rotate(-90 223.1 153.6)">7</text>
<text x="324.6" y="156.2" transform="rotate(-90 324.6 156.2)">CKA</text>
<text x="326" y="161.2" transform="rotate(-90 326 161.2)">1</text>
<text x="327.1" y="156.2" transform="rotate(-90 327.1 156.2)">CKB</text>
<text x="333.6" y="161.2" transform="rotate(-90 333.6 161.2)">2</text>
<text x="334.7" y="156.2" transform="rotate(-90 334.7 156.2)">R0(1)</text>
<text x="336.2" y="161.2" transform="rotate(-90 336.2 161.2)">3</text>
<text x="337.3" y="156.2" transform="rotate(-90 337.3 156.2)">R0(2)</text>
<text x="338.7" y="161.2" transform="rotate(-90 338.7 161.2)">6</text>
<text x="339.8" y="156.2" transform="rotate(-90 339.8 156.2)">R9(1)</text>
<text x="341.2" y="161.2" transform="rotate(-90 341.2 161.2)">7</text>
<text x="342.3" y="156.2" transform="rotate(-90 342.3 156.2)">R9(2)</text>
<text x="151.3" y="165.6">AND</text>
<text x="272" y="163">AND</text>
<text x="323.5" y="162.3" transform="rotate(-90 323.5 162.3)">14</text>
<text x="310.6" y="177.3">U1(CKA)</text>
<text x="180.4" y="195.8">+5v</text>
<text x="223.5" y="198.4">+5v</text>
<text x="368.3" y="206">+5v</text>
<text x="185.4" y="229.1">1k</text>
<text x="228.6" y="231.6">1k</text>
<text x="350.5" y="229.1">10k</text>
<text x="370.4" y="231.2" transform="rotate(-90 370.4 231.2)">8</text>
<text x="393.7" y="229.1">100k</text>
<text x="359.5" y="235.9">4</text>
<text x="364.5" y="237">R</text>
<text x="371.6" y="239.5" transform="rotate(-90 371.6 239.5)">VCC</text>
<text x="375.6" y="237">Q</text>
<text x="381" y="235.9">3</text>
<text x="374.1" y="242.1">DC</text>
<text x="381" y="241">7</text>
<text x="406.2" y="246">SOUNDER</text>
<text x="359.5" y="246">5</text>
<text x="364.5" y="247.1">CV</text>
<text x="359.5" y="256.2">2</text>
<text x="364.5" y="257.3">TR</text>
<text x="371.6" y="257.8" transform="rotate(-90 371.6 257.8)">GND</text>
<text x="374.3" y="257.3">TH</text>
<text x="381" y="256.2">6</text>
<text x="147.1" y="262.5">NOT</text>
<text x="370.5" y="262.8" transform="rotate(-90 370.5 262.8)">1</text>
<text x="378.7" y="263.8">555</text>
<text x="359.6" y="267.2">10n</text>
<text x="395.2" y="267.2">4u7</text>
</g>
</svg>
